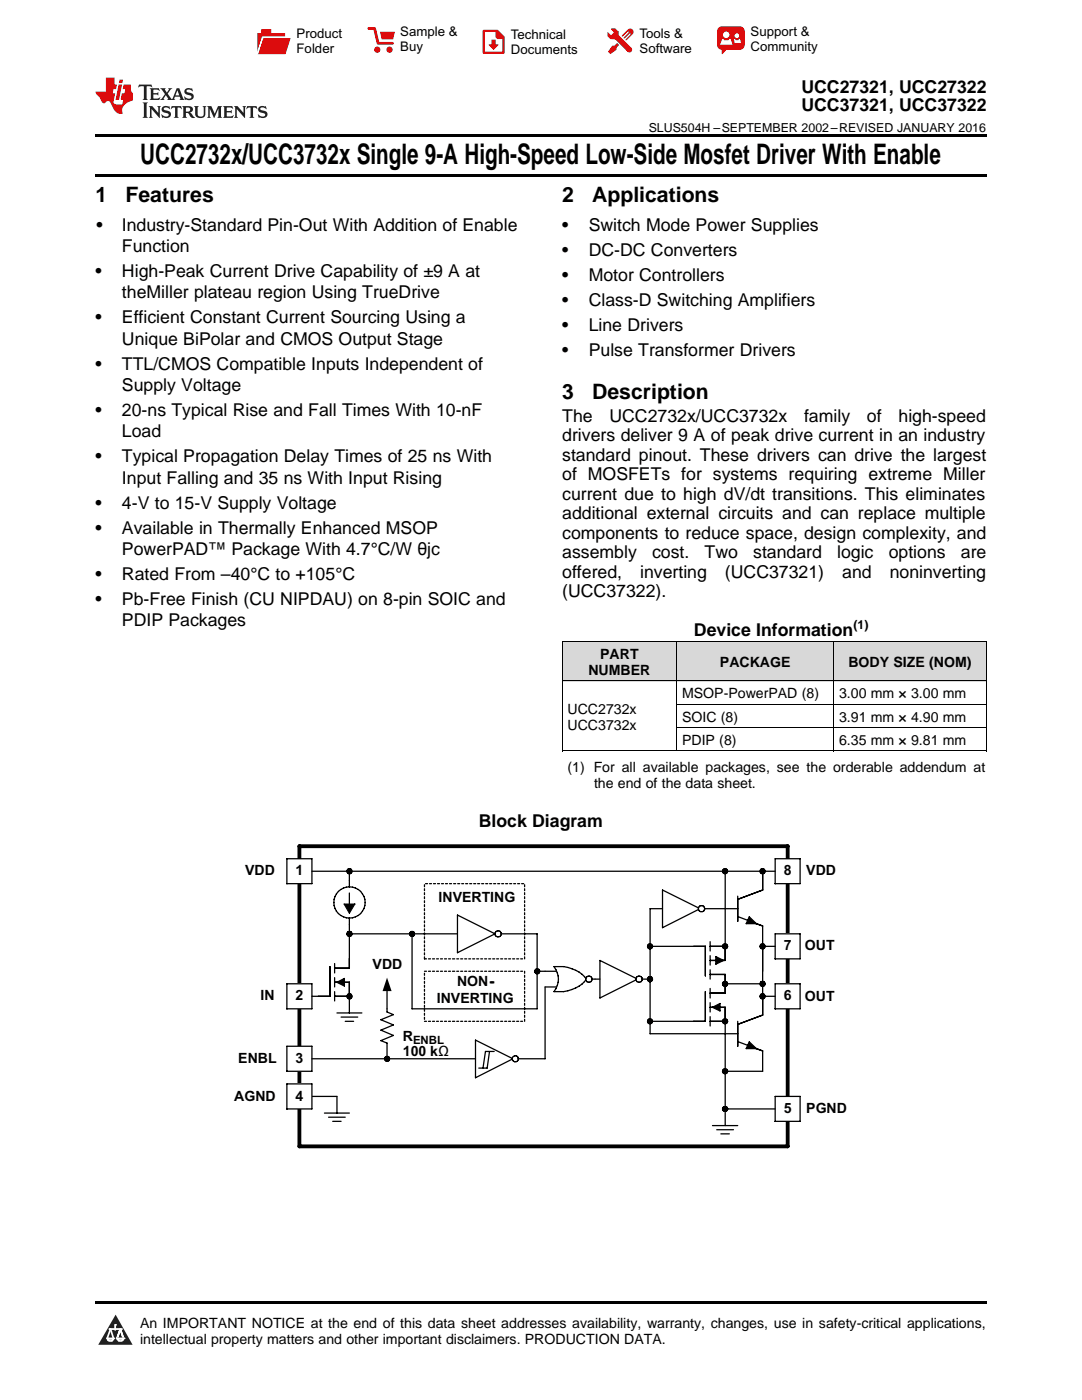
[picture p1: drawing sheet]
<svg xmlns="http://www.w3.org/2000/svg" width="216mm" height="279mm" viewBox="0 0 216 279" stroke-linecap="round" stroke-linejoin="round" font-family="sans-serif">
<g fill="#d8d8d8">
<path d="M112.2 128.1h22.8v7.9h-22.8z"/>
<path d="M135 128.1h31.4v7.9h-31.4z"/>
<path d="M166.4 128.1h30.4v7.9h-30.4z"/>
</g>
<path d="M23.1 262.4l3.4 6h-6.9z" fill="#231f20"/>
<path d="M21.4 267.1h1.2l-.3 .5h-.3a.55 .55 0 0 1-.6-.5z" fill-rule="evenodd" fill="#fff"/>
<path d="M21.4 267.1h1.2l-.3 .5h-.3a.55 .55 0 0 1-.6-.5z" fill="none" stroke="#231f20" stroke-width=".34"/>
<path d="M21.4 267.1l1.2 .1-.3 .4h-.5z" fill="none" stroke="#fff" stroke-width=".34"/>
<path d="M23 265.3h.1" fill="none" stroke="#fff" stroke-width=".34"/>
<path d="M23 264.4v.9z" fill="#fff"/>
<path d="M23 264.4v.9z" fill="none" stroke="#fff" stroke-width=".34"/>
<circle cx="23" cy="264.4" r=".17" fill="#fff"/>
<path d="M21.9 265.2h.1" fill="none" stroke="#fff" stroke-width=".34"/>
<path d="M21.9 265.2h2.3z" fill="#fff"/>
<path d="M21.9 265.2h2.3z" fill="none" stroke="#fff" stroke-width=".34"/>
<circle cx="24.2" cy="265.2" r=".17" fill="#fff"/>
<path d="M23.3 267.1h.1" fill="none" stroke="#fff" stroke-width=".34"/>
<path d="M24 265.2l-.7 1.9z" fill="#fff"/>
<path d="M24 265.2l-.7 1.9z" fill="none" stroke="#fff" stroke-width=".34"/>
<path d="M24 265.2l.7 1.9z" fill="#fff"/>
<path d="M24 265.2l.7 1.9z" fill="none" stroke="#fff" stroke-width=".34"/>
<path d="M24.6 267.1h.1" fill="none" stroke="#fff" stroke-width=".34"/>
<circle cx="21.4" cy="267.1" r=".17" fill="#fff"/>
<path d="M22.1 265.2l-.7 1.9z" fill="#fff"/>
<path d="M22.1 265.2l-.7 1.9z" fill="none" stroke="#fff" stroke-width=".34"/>
<path d="M22.1 265.2l.5 1.9z" fill="#fff"/>
<path d="M22.1 265.2l.5 1.9z" fill="none" stroke="#fff" stroke-width=".34"/>
<circle cx="22.6" cy="267.1" r=".17" fill="#fff"/>
<path d="M23.4 267.1h1.3a.65 .65 0 0 1-.7 .5 .65 .65 0 0 1-.6-.5z" fill-rule="evenodd" fill="#fff"/>
<path d="M23.4 267.1h1.3a.65 .65 0 0 1-.7 .5 .65 .65 0 0 1-.6-.5z" fill="none" stroke="#231f20" stroke-width=".34"/>
<path d="M23.4 267.1h1.3l-.4 .5h-.6z" fill="none" stroke="#fff" stroke-width=".34"/>
<path d="M23.3 267.1h.1" fill="none" stroke="#fff" stroke-width=".34"/>
<circle cx="24.7" cy="267.1" r=".17" fill="#fff"/>
<path d="M19 259.7h177.8v.5h-177.8z" fill="#000"/>
<path d="M59.7 168.9h97.5v59.9h-97.5z" fill="none" stroke="#000" stroke-width=".76"/>
<path d="M57.2 171.4h5v5h-5z" fill="#fff"/>
<path d="M57.2 176.4h5v-5h-5v5M61.6 198.8h.6M65.8 192.9v5.9h-2.3M66.8 196h2.9v2.8h-2.9M66.8 192.3v1.9M66.8 195.1v1.9M66.8 197.9v1.9M67.2 196l1.5-.7v1.5zM69.7 186.4v6.8h-2.9" fill="none" stroke="#000" stroke-width=".25"/>
<path d="M67.2 196l1.5-.7v1.5z" fill="#000"/>
<path d="M57.2 208.8h5v5h-5z" fill="#fff"/>
<path d="M91.3 182.6l7.5 3.8-7.5 3.7zM57.2 208.8h5v5h-5zM62.2 218.8h5" fill="none" stroke="#000" stroke-width=".25"/>
<circle cx="99.2" cy="186.4" r=".47" fill="#fff"/>
<g fill="none" stroke="#000" stroke-width=".25">
<path d="M147.2 178.9v5M152.2 173.9v3.7l-5 1.9M69.2 186.4h.1M69.2 198.8v.1M69.7 186.4h12.5M69.7 198.8v3.4M81.7 186.4h.1M98.8 186.4h.1M106.7 193.8v.1M107.2 193.8h1.6M129.2 188.9h.1M140.6 181.3h6.6"/>
<path d="M140.7 197.9v5.9h-11M140.7 194.8v-5.9h-11v6.5M141.7 194.5h3v3.7h-3M141.7 188.9h3v2.8h-3M141.7 187.9v1.9M141.7 190.7v1.9M141.7 193.5v1.9M141.7 197.3v1.9M142.8 190.9l1.6 .8-1.6 .7zM144.2 196.3v.1M144.7 196.3h7.5M147.2 182.9l5 1.9"/>
<path d="M149.5 183l1.4 1.3h-2zM150.7 184.3l1.5 .5M151.7 188.9h.1M151.7 196.3v.1M152.2 184.8v9M67.2 202.2h5M68.1 203h3.3M68.9 203.8h1.7M141.7 201h3v2.8h-3M141.7 200.1v1.9M141.7 202.9v1.9M142.2 201l1.5-.7v1.5z"/>
<circle cx="69.7" cy="186.4" r=".51"/>
<circle cx="69.7" cy="198.8" r=".51"/>
<circle cx="82.2" cy="186.4" r=".5"/>
<circle cx="99.2" cy="186.4" r=".47"/>
<circle cx="107.2" cy="193.8" r=".51"/>
<circle cx="129.7" cy="188.9" r=".5"/>
<circle cx="144.7" cy="196.3" r=".51"/>
<circle cx="152.2" cy="196.4" r=".5"/>
<circle cx="152.2" cy="188.9" r=".5"/>
</g>
<g fill="#000">
<path d="M142.8 190.9l1.6 .8-1.6 .7zM149.5 183l1.4 1.3h-2zM142.2 201l1.5-.7v1.5z"/>
<circle cx="69.7" cy="186.4" r=".5"/>
<circle cx="69.7" cy="198.9" r=".5"/>
<circle cx="82.2" cy="186.4" r=".5"/>
<circle cx="107.2" cy="193.9" r=".51"/>
<circle cx="129.7" cy="188.9" r=".49"/>
<circle cx="144.7" cy="196.4" r=".5"/>
<circle cx="152.2" cy="196.4" r=".5"/>
<circle cx="152.2" cy="188.9" r=".5"/>
</g>
<path d="M154.7 186.4h4.9v5h-4.9z" fill="#fff"/>
<path d="M154.7 191.4h4.9v-5h-4.9v5M154.7 188.9h-2.5v13.7l-5 1.8M144.7 206.3h2.5M147.2 203.8v5M147.2 207.9l5 1.8M149.5 207.9l1.4 1.4h-2zM150.7 209.2l1.5 .5M152.2 209.7v4.1M142.2 224.6h5M143 225.5h3.4M143.8 226.3h1.7M144.7 221.3v3.3" fill="none" stroke="#000" stroke-width=".25"/>
<path d="M149.5 207.9l1.4 1.4h-2z" fill="#000"/>
<path d="M154.7 171.4h4.9v5h-4.9z" fill="#fff"/>
<g fill="none" stroke="#000" stroke-width=".25">
<path d="M144.7 173.9v15M151.7 173.9h.1M154.7 176.4h4.9v-5h-4.9v5"/>
<circle cx="152.2" cy="173.9" r=".5"/>
</g>
<circle cx="152.2" cy="173.9" r=".5" fill="#000"/>
<path d="M154.7 196.3h4.9v5h-4.9z" fill="#fff"/>
<g fill="none" stroke="#000" stroke-width=".25">
<path d="M144.2 188.9h.1M151.7 198.8v.1M154.7 196.3h4.9v5h-4.9zM144.2 203.8h.1"/>
<circle cx="144.7" cy="188.9" r=".51"/>
<circle cx="152.2" cy="198.8" r=".51"/>
<circle cx="144.7" cy="203.8" r=".51"/>
</g>
<g fill="#000">
<circle cx="144.7" cy="188.9" r=".5"/>
<circle cx="152.2" cy="198.8" r=".5"/>
<circle cx="144.7" cy="203.8" r=".49"/>
</g>
<path d="M154.7 218.8h4.9v5h-4.9z" fill="#fff"/>
<path d="M154.7 223.8h4.9v-5h-4.9v5" fill="none" stroke="#000" stroke-width=".25"/>
<path d="M57.2 216.3h5v5h-5z" fill="#fff"/>
<g fill="none" stroke="#000" stroke-width=".25">
<path d="M69.7 173.9h75M84.7 176.6v.4M84.7 177.4v.4M84.7 178.2v.4M84.7 179v.4M84.7 179.8v.3M84.9 176.4h.4M85.7 176.4h.4M86.5 176.4h.4M87.3 176.4h.4M88.1 176.4h.4M88.9 176.4h.4"/>
<path d="M89.7 176.4h.4M90.5 176.4h.4M91.3 176.4h.4M92.1 176.4h.4M92.9 176.4h.4M93.7 176.4h.4M94.5 176.4h.4M95.3 176.4h.4M96.1 176.4h.4M96.9 176.4h.4M97.7 176.4h.4M98.5 176.4h.4"/>
<path d="M99.3 176.4h.4M100.1 176.4h.4M100.9 176.4h.4M101.7 176.4h.4M102.5 176.4h.4M103.3 176.4h.4M104.1 176.4h.4M104.7 176.6v.4M104.7 177.4v.4M104.7 178.2v.4M104.7 179v.4M104.7 179.8v.3"/>
<path d="M84.7 191v.4h.4M84.7 180.5v.4M84.7 181.3v.5M84.7 182.2v.4M84.7 182.9v.4M84.7 183.8v.4M84.7 184.6v.4M84.7 185.4v.4M84.7 186.2v.4M84.7 187v.4M84.7 187.8v.4M84.7 188.6v.4"/>
<path d="M84.7 189.3v.5M84.7 190.2v.4M84.7 194.2v.4M84.7 195v.4M84.7 195.8v.5M84.7 196.6v.4M84.7 197.4v.4M84.7 198.2v.4M84.7 199v.4M84.7 199.8v.4M84.7 193.8h.4M85.5 191.4h.4"/>
<path d="M85.5 193.8h.4M86.3 191.4h.4M86.3 193.8h.4M87.1 191.4h.4M87.1 193.8h.4M87.9 191.4h.4M87.9 193.8h.4M88.7 191.4h.4M88.7 193.8h.4M89.5 191.4h.4M89.5 193.8h.4M90.3 191.4h.4"/>
<path d="M90.3 193.8h.4M91.1 191.4h.4M91.1 193.8h.4M91.3 186.4h-9.1v14.9h25v-14.9h-7.5M91.9 191.4h.4M91.9 193.8h.4M92.7 191.4h.4M92.7 193.8h.4M93.5 191.4h.4M93.5 193.8h.4M94.3 191.4h.4M94.3 193.8h.4"/>
<path d="M95.1 191.4h.4M95.1 193.8h.4M95.9 191.4h.4M95.9 193.8h.4M96.7 191.4h.4M96.7 193.8h.4M97.5 191.4h.4M97.5 193.8h.4M98.3 191.4h.4M98.3 193.8h.4M99.1 191.4h.4M99.1 193.8h.4"/>
<path d="M99.9 191.4h.4M99.9 193.8h.4M100.7 191.4h.4M100.7 193.8h.4M101.5 191.4h.4M101.5 193.8h.4M102.3 191.4h.4M102.3 193.8h.4M103.1 191.4h.4M103.1 193.8h.4M103.9 191.4h.4M103.9 193.8h.4"/>
<path d="M104.7 180.5v.4M104.7 181.3v.5M104.7 182.2v.4M104.7 182.9v.4M104.7 183.8v.4M104.7 184.6v.4M104.7 185.4v.4M104.7 186.2v.4M104.7 187v.4M104.7 187.8v.4M104.7 188.6v.4M104.7 189.3v.5"/>
<path d="M104.7 190.2v.4M104.7 191v.4M104.7 193.8v.4M104.7 194.6v.4M104.7 195.4v.4M104.7 196.3v.3M104.7 197v.4M104.7 197.8v.4M104.7 198.6v.4M104.7 199.4v.4M108.8 193.8h5M108.8 197h5"/>
<path d="M113.8 195.4h4.9M67.2 218.8v3.3M84.7 200.6v.4M84.7 201.4v.4M84.7 202.2v.4M84.7 203v.4M84.7 203.8h.4M85.5 203.8h.4M86.3 203.8h.4M87.1 203.8h.4M87.9 203.8h.4M88.7 203.8h.4"/>
<path d="M89.5 203.8h.4M90.3 203.8h.4M91.1 203.8h.4M91.9 203.8h.4M92.7 203.8h.4M93.5 203.8h.4M94.3 203.8h.4M95.1 203.8h.4M95.9 203.8h.4M96.7 203.8h.4M97.5 203.8h.4M98.3 203.8h.4"/>
<path d="M99.1 203.8h.4M99.9 203.8h.4M100.7 203.8h.4M101.5 203.8h.4M102.3 203.8h.4M103.1 203.8h.4M103.9 203.8h.4M104.7 200.2v.4M104.7 201v.4M104.7 201.8v.4M104.7 202.6v.4M104.7 203.4v.4"/>
<path d="M57.2 221.3h5v-5h-5v5M64.7 222.1h5M65.6 223h3.3M66.4 223.8h1.7"/>
</g>
<path d="M110.5 192.9a7.2 7.2 0 0 1 6.5 2.5 7.1 7.1 0 0 1-6.5 2.5 4 4 0 0 0 0-5z" fill-rule="evenodd" fill="#fff"/>
<path d="M110.5 192.9a7 7 0 0 1 6.5 2.5 7 7 0 0 1-6.5 2.5 4 4 0 0 0 0-5zM117 195.4h.1" fill="none" stroke="#000" stroke-width=".25"/>
<circle cx="117.4" cy="195.4" r=".37" fill="#fff"/>
<g fill="none" stroke="#000" stroke-width=".25">
<path d="M117.7 195.4h.1M119.7 191.7l7.5 3.7-7.5 3.8z"/>
<circle cx="117.4" cy="195.4" r=".37"/>
</g>
<circle cx="127.7" cy="195.4" r=".46" fill="#fff"/>
<g fill="none" stroke="#000" stroke-width=".25">
<path d="M127.2 195.4h.1"/>
<circle cx="127.7" cy="195.4" r=".46"/>
</g>
<circle cx="117.5" cy="195.4" r=".63" fill="#fff"/>
<g fill="none" stroke="#000" stroke-width=".25">
<path d="M118.1 195.4h.1"/>
<circle cx="117.5" cy="195.4" r=".63"/>
</g>
<circle cx="99.4" cy="186.4" r=".63" fill="#fff"/>
<g fill="none" stroke="#000" stroke-width=".25">
<path d="M132.2 177.6l7.5 3.7-7.5 3.8zM144.2 173.9h.1M152.2 173.9h2.5M100 186.4h.1M118.7 195.4h1M77.2 201.3v.7l1.3 .5-2.5 1 2.5 1-2.5 1.1 2.5 1-2.5 1.1 1.2 .5v3.1"/>
<circle cx="144.7" cy="173.9" r=".51"/>
<circle cx="99.4" cy="186.4" r=".62"/>
</g>
<circle cx="144.7" cy="173.9" r=".51" fill="#000"/>
<circle cx="140.2" cy="181.3" r=".47" fill="#fff"/>
<g fill="none" stroke="#000" stroke-width=".25">
<path d="M139.7 181.3v.1"/>
<circle cx="140.2" cy="181.3" r=".47"/>
</g>
<circle cx="127.5" cy="195.4" r=".63" fill="#fff"/>
<g fill="none" stroke="#000" stroke-width=".25">
<path d="M128.2 195.4h.1M94.9 207.6l7.5 3.7-7.5 3.8z"/>
<circle cx="127.5" cy="195.4" r=".63"/>
</g>
<circle cx="102.8" cy="211.3" r=".46" fill="#fff"/>
<g fill="none" stroke="#000" stroke-width=".25">
<path d="M62.2 211.3h15M76.7 211.3h.1M97.7 209.9l-.5 3.3h-1.7M98.6 209.8h-1.7l-.5 3.3M102.4 211.3h.1"/>
<circle cx="77.2" cy="211.3" r=".51"/>
<circle cx="102.8" cy="211.3" r=".46"/>
</g>
<circle cx="77.2" cy="211.3" r=".5" fill="#000"/>
<circle cx="140" cy="181.4" r=".63" fill="#fff"/>
<g fill="none" stroke="#000" stroke-width=".25">
<path d="M62.2 173.9h7.5v1.8M69.2 173.9h.1M144.7 173.9h7.5M128.2 195.4h1.5v10.9h15M129.2 195.4h.1M132.2 181.3h-2.5v7.6M140.6 181.3v.1M77.2 211.3h17.7M129.2 203.8h.1M144.2 213.8h.1M144.7 203.8v17.5h10M144.7 213.8h7.5"/>
<path d="M144.2 221.3h.1"/>
<circle cx="69.7" cy="173.9" r=".51"/>
<circle cx="129.7" cy="195.4" r=".51"/>
<circle cx="140" cy="181.3" r=".63"/>
<circle cx="129.7" cy="203.8" r=".5"/>
<circle cx="144.7" cy="213.8" r=".51"/>
<circle cx="144.7" cy="221.3" r=".51"/>
</g>
<g fill="#000">
<circle cx="69.7" cy="173.9" r=".51"/>
<circle cx="129.7" cy="195.4" r=".5"/>
<circle cx="129.7" cy="203.8" r=".49"/>
<circle cx="144.7" cy="213.8" r=".5"/>
<circle cx="144.7" cy="221.3" r=".49"/>
</g>
<circle cx="102.8" cy="211.3" r=".62" fill="#fff"/>
<g fill="none" stroke="#000" stroke-width=".25">
<path d="M152.2 198.8h2.5M103.5 211.3h.1"/>
<circle cx="102.8" cy="211.3" r=".61"/>
</g>
<path d="M57.2 196.3h5v5h-5z" fill="#fff"/>
<path d="M69.7 177a3.1 3.1 0 0 0-3.1 3.1 3.1 3.1 0 0 0 3.1 3.1M69.7 177a3.1 3.1 0 0 1 3.2 3.1 3.1 3.1 0 0 1-3.2 3.1M69.7 175.7v1.3M69.7 178.2v2.9M57.2 196.3h5v5h-5zM62.2 198.8h1.3M69.7 183.2v3.2M77.2 197.6v3.7M108.8 197v14.3h-5.5" fill="none" stroke="#000" stroke-width=".25"/>
<path d="M68.7 180.4h2.1l-1.1 1.9zM77.2 195.1l.9 2.7h-1.8z" fill="#000"/>
<path d="M112.2 135.9h84.6M112.2 128.1h84.6M112.2 128.1v21.8M135 128.1v21.8M166.3 128.1v21.8M196.8 128.1v21.8M112.2 149.9h84.6M135 145.2h61.8M135 140.6h61.8M68.7 180.4h2.1l-1.1 1.9zM70.8 180.4h.1" fill="none" stroke="#000" stroke-width=".2"/>
<path d="M19 34.8h177.8v.5h-177.8zM19 26.8h177.8v.6h-177.8z" fill="#000"/>
<path d="M27.7 16.9l-.1 .6 .6-.3h.5v.2v2.2l-.2 .4h1l-.2-.4v-2.2v-.2h.5l.6 .3-.2-.6zM29.9 17.6l.2 .4v1.6l-.2 .4h1.9l.1-.6a1.09 1.09 0 0 1-1.3 .1v-.6h.6l.4 .2v-.7l-.2 .2h-.8v-.6l.2-.1a1.01 1.01 0 0 1 1 .3l-.1-.6zM32 17.6l.9 1.2-1 1.2h.9l-.2-.3 .5-.7 .5 .7-.3 .3h1.7l-.2-.3 .1-.4h1l.1 .4-.2 .3h1l-.3-.4-.7-2h-.5l-1 2.2-.8-1.1 .9-1.1h-.9l.2 .2-.4 .7-.4-.7 .2-.2zM35.4 18l.4 1h-.8zM37 17.7a.66 .66 0 0 0-.2 .8 .66 .66 0 0 0 .6 .4l.7 .2 .1 .2a.8 .8 0 0 1-.7 .4 .8 .8 0 0 1-.7-.5l.1 .8 .2-.2a.94 .94 0 0 0 1.1 .1 .94 .94 0 0 0 .4-.9 1.48 1.48 0 0 0-1.3-.6v-.4a1.1 1.1 0 0 1 1.2 .2l-.2-.6-.2 .1-.5-.1zM28.5 20.4l.2 .4v2.3l-.2 .4h1l-.2-.4v-2.3l.2-.4zM29.7 21.2l.2 .4v1.5l-.2 .4h.8l-.3-.4 .1-1.3 1.6 1.8v-2l.2-.4h-.7l.2 .2v1.1l-1.2-1.3zM32.5 21.3a.66 .66 0 0 0-.2 .8 .66 .66 0 0 0 .6 .4l.6 .2 .2 .2a.8 .8 0 0 1-.8 .4 .8 .8 0 0 1-.7-.5l.2 .7 .2-.1a.94 .94 0 0 0 1 .1 .94 .94 0 0 0 .5-1 1.47 1.47 0 0 0-1.3-.6l-.1-.3a1.1 1.1 0 0 1 1.3 .2l-.2-.6-.2 .1-.5-.2zM34.3 21.2l-.2 .6a.64 .64 0 0 1 .8-.3v1.6l-.2 .4h1l-.3-.4 .1-1.6a.66 .66 0 0 1 .8 .3l-.2-.6zM36.3 21.2l.3 .4v1.5l-.3 .4h1l-.2-.2v-.7h.5l.1 .1a.8 .8 0 0 0 1.2 .7l-1-1a.62 .62 0 0 0 .6-.5 .62 .62 0 0 0-.6-.7zM37.1 21.5h.1a.48 .48 0 0 1 .6 0 .48 .48 0 0 1 .1 .6l-.2 .1-.6 .1zM38.7 21.2l.2 .2a2.29 2.29 0 0 0 .4 2 1.05 1.05 0 0 0 1.7-.7v-1.3l.2-.2h-.8l.2 .4v1.1a.61 .61 0 0 1-.6 .6 .61 .61 0 0 1-.6-.6v-1.1l.3-.4zM41.3 21.2l.3 .4v1.5l-.3 .4h.8l-.2-.4v-1.4l.8 1.9 .9-1.9v1.4l-.2 .4h.9l-.2-.4v-1.5l.2-.4h-.8l-.7 1.5-.6-1.5zM44.5 21.2l.2 .4v1.5l-.2 .4h1.9l.2-.6a1.1 1.1 0 0 1-1.4 .2v-.7h.6l.4 .2v-.6l-.2 .1-.8 .1v-.6l.2-.1a1.02 1.02 0 0 1 1.1 .2l-.2-.5zM46.7 21.2l.2 .4v1.5l-.2 .4h.8l-.3-.4 .1-1.3 1.6 1.8v-2l.2-.4h-.7l.2 .2v1.1l-1.2-1.3zM49.3 21.2l-.1 .6a.64 .64 0 0 1 .8-.3v1.6l-.3 .4h1l-.2-.4v-1.6a.66 .66 0 0 1 .8 .3l-.1-.6zM51.7 21.3a.66 .66 0 0 0-.2 .7 .66 .66 0 0 0 .7 .5l.6 .2 .1 .2a.8 .8 0 0 1-.7 .4 .8 .8 0 0 1-.7-.5l.1 .7 .2-.1a.94 .94 0 0 0 1.1 .1 .94 .94 0 0 0 .4-1 1.48 1.48 0 0 0-1.2-.6l-.1-.3a1.1 1.1 0 0 1 1.2 .2l-.2-.6-.1 .1-.6-.2z" fill="#231f20"/>
<path d="M21.1 15.5v2.8h-2v.4l.9 .9a.96 .96 0 0 0 1 1 .59 .59 0 0 1 .5-.4 .59 .59 0 0 1 .5 .3l.4 .8a1.61 1.61 0 0 0 2.1 1.3 1.63 1.63 0 0 1 1.1-2.2l.9-.3v-1.5a1.6 1.6 0 0 1-.4-1.7h-1.4l-.2 .9h.5l-.2 .8h-.5l-.2 1v.3h.5l-.2 .9h-.7a.74 .74 0 0 1-1-.6l.3-1.6h-.5l.2-.8h.5l.1-.9h-.4v-1.4zM23.7 16.9l-.7 3h.8l.6-3zM23.8 15.9l-.1 .7h.7l.2-.7z" fill="#ee1d23"/>
<g fill="#d60000">
<path d="M52.1 5.8h2v.8h2.8v4.2h-5.5v-4.2h.7z" fill-rule="evenodd"/>
<path d="M52.4 7.5h5.6l-1 3.3h-5.6z" fill-rule="evenodd"/>
</g>
<path d="M52.4 7.4h5.7l-.1 .1h-5.5l-1.1 3.3z" fill-rule="evenodd" fill="#fff"/>
<path d="M52.4 7.4h5.7l-.1 .1h-5.5l-1.1 3.3z" fill="none" stroke="#fff" stroke-width=".2"/>
<path d="M73.6 5.7h1.1l.7 2.9h2.9" fill="none" stroke="#d60000" stroke-width=".55"/>
<g fill="#d60000">
<path d="M75.8 6.3h3l-.4 1.6h-2.2z" fill-rule="evenodd"/>
<circle cx="75.3" cy="9.9" r=".62"/>
<circle cx="77.7" cy="9.9" r=".62"/>
</g>
<path d="M96.5 6.2h2.7l1.3 1.2v3.1h-4z" fill="none" stroke="#d60000" stroke-width=".44"/>
<g fill="#d60000">
<path d="M98.1 7.9h.8v1h.5l-.9 1.1-1-1v-.1h.6z" fill-rule="evenodd"/>
<path d="M98.9 6.2h.3l1.3 1.2v.4h-1.3l-.3-.4z" fill-rule="evenodd"/>
<path d="M121.9 5.7h.8l.7 .6 .1 .7 2.5 2.5-.8 .8-2.3-2.3-1.1-.2-.6-.6v-.8l.7 .6 .5-.4v-.2l-.5-.5z" fill-rule="evenodd"/>
<path d="M122.2 9.1h.4l.5-.5 .4 .4-.5 .5v.4l-1.2 .9-.5-.5z" fill-rule="evenodd"/>
<path d="M125.3 5.9a.67 .67 0 0 1 .9 0 .67 .67 0 0 1 0 .9z" fill-rule="evenodd"/>
<path d="M125.3 5.9l.9 .9-1.2 1.2h-.2v-.2l1-.9v-.2h-.2l-.9 1h-.2v-.2l.9-1 .1-.2h-.3l-.9 1h-.2v-.2z" fill-rule="evenodd"/>
<circle cx="125.6" cy="9.9" r=".54"/>
</g>
<path d="M123.3 6.3v.7" fill="none" stroke="#d60000" stroke-width=".2"/>
<g fill="#d60000">
<path d="M143.4 5.5l.6-.2h3.6a.95 .95 0 0 1 1 .9v2.8a.95 .95 0 0 1-1 .9h-3.6a.95 .95 0 0 1-.9-.9v-2.8z" fill-rule="evenodd"/>
<path d="M144 9.9h.9l-.7 .9h-.2z" fill-rule="evenodd"/>
</g>
<g fill="#fff">
<path d="M146.6 8.6h1.3z"/>
<path d="M144.1 7.8h.3l.1 .2h.8l.2-.2h.3l.4 1.1h-2.5z" fill-rule="evenodd"/>
<path d="M146.4 7.8h.3l.1 .2h.5l.2-.2h.2l.2 .8h-1.3z" fill-rule="evenodd"/>
<circle cx="144.9" cy="6.9" r=".65"/>
<circle cx="147" cy="7.1" r=".48"/>
</g>
<text font-size="5.6" x="28" y="32.8">UCC2732x/UCC3732x Single 9-A High-Speed Low-Side Mosfet Driver With Enable</text>
<g font-size="4.2">
<text x="19" y="40.4">1</text>
<text x="25" y="40.4">Features</text>
<text x="112.2" y="40.4">2</text>
<text x="118.2" y="40.4">Applications</text>
<text x="112.2" y="79.6">3</text>
<text x="118.2" y="79.6">Description</text>
</g>
<g font-size="3.5">
<text x="159.9" y="18.6">UCC27321, UCC27322</text>
<text x="159.9" y="22.2">UCC37321, UCC37322</text>
<text x="19.2" y="46.1">•</text>
<text x="24.3" y="46.1">Industry-Standard Pin-Out With Addition of Enable</text>
<text x="112.2" y="46.1">•</text>
<text x="117.5" y="46.1">Switch Mode Power Supplies</text>
<text x="24.3" y="50.3">Function</text>
<text x="112.2" y="51.1">•</text>
<text x="117.5" y="51.1">DC-DC Converters</text>
<text x="19" y="55.3">•</text>
<text x="24.3" y="55.3">High-Peak Current Drive Capability of ±9 A at</text>
<text x="24.3" y="59.5">theMiller plateau region Using TrueDrive</text>
<text x="112.2" y="56.1">•</text>
<text x="117.5" y="56.1">Motor Controllers</text>
<text x="19" y="64.6">•</text>
<text x="24.3" y="64.6">Efficient Constant Current Sourcing Using a</text>
<text x="112.2" y="61.1">•</text>
<text x="117.5" y="61.1">Class-D Switching Amplifiers</text>
<text x="24.3" y="68.8">Unique BiPolar and CMOS Output Stage</text>
<text x="112.2" y="66.1">•</text>
<text x="112.2" y="71.1">•</text>
<text x="117.5" y="66.1">Line Drivers</text>
<text x="117.5" y="71.1">Pulse Transformer Drivers</text>
<text x="19" y="73.8">•</text>
<text x="24.3" y="73.8">TTL/CMOS Compatible Inputs Independent of</text>
<text x="19" y="83">•</text>
<text x="24.3" y="78">Supply Voltage</text>
<text x="24.3" y="83">20-ns Typical Rise and Fall Times With 10-nF</text>
<text x="24.3" y="87.3">Load</text>
<text x="112.2" y="84.2">The</text>
<text x="112.2" y="88.1">drivers deliver 9 A of peak drive current in an industry</text>
<text x="121.6" y="84.2">UCC2732x/UCC3732x</text>
<text x="160.4" y="84.2">family</text>
<text x="173" y="84.2">of</text>
<text x="179.3" y="84.2">high-speed</text>
<text x="19" y="92.3">•</text>
<text x="24.3" y="92.3">Typical Propagation Delay Times of 25 ns With</text>
<text x="112.2" y="92">standard pinout. These drivers can drive the largest</text>
<text x="112.2" y="95.8">of MOSFETs for systems requiring extreme Miller</text>
<text x="19" y="101.5">•</text>
<text x="24.3" y="96.5">Input Falling and 35 ns With Input Rising</text>
<text x="24.3" y="101.5">4-V to 15-V Supply Voltage</text>
<text x="112.2" y="99.7">current due to high dV/dt transitions. This eliminates</text>
<text x="19" y="106.5">•</text>
<text x="24.3" y="106.5">Available in Thermally Enhanced MSOP</text>
<text x="112.2" y="103.6">additional external circuits and can replace multiple</text>
<text x="112.2" y="107.5">components to reduce space, design complexity, and</text>
<text x="24.3" y="110.8">PowerPAD™ Package With 4.7°C/W θjc</text>
<text x="112.2" y="111.4">assembly</text>
<text x="130.1" y="111.4">cost.</text>
<text x="140.6" y="111.4">Two</text>
<text x="150.3" y="111.4">standard</text>
<text x="167" y="111.4">logic</text>
<text x="177.3" y="111.4">options</text>
<text x="191.7" y="111.4">are</text>
<text x="19" y="115.8">•</text>
<text x="24.3" y="115.8">Rated From –40°C to +105°C</text>
<text x="112.2" y="115.3">offered,</text>
<text x="112.2" y="119.1">(UCC37322).</text>
<text x="127.7" y="115.3">inverting</text>
<text x="144.7" y="115.3">(UCC37321)</text>
<text x="168.1" y="115.3">and</text>
<text x="177.5" y="115.3">noninverting</text>
<text x="19" y="120.8">•</text>
<text x="24.3" y="120.8">Pb-Free Finish (CU NIPDAU) on 8-pin SOIC and</text>
<text x="24.3" y="125">PDIP Packages</text>
<text x="138.5" y="126.9">Device Information</text>
<text x="95.5" y="165.1">Block Diagram</text>
</g>
<g font-size="2.8">
<text x="119.8" y="131.5">PART</text>
<text x="117.4" y="134.7">NUMBER</text>
<text x="143.7" y="133.1">PACKAGE</text>
<text x="169.3" y="133.1">BODY SIZE (NOM)</text>
<text x="113.2" y="142.4">UCC2732x</text>
<text x="136.1" y="139.3">MSOP-PowerPAD (8)</text>
<text x="167.4" y="139.3">3.00 mm × 3.00 mm</text>
<text x="113.2" y="145.6">UCC3732x</text>
<text x="136.1" y="144">SOIC (8)</text>
<text x="136.1" y="148.7">PDIP (8)</text>
<text x="167.4" y="144">3.91 mm × 4.90 mm</text>
<text x="167.4" y="148.7">6.35 mm × 9.81 mm</text>
<text x="113.2" y="154.2">(1) For all available packages, see the orderable addendum at</text>
<text x="118.5" y="157.3">the end of the data sheet.</text>
<text x="48.9" y="174.7">VDD</text>
<text x="59" y="174.7">1</text>
<text x="156.4" y="174.7">8</text>
<text x="160.9" y="174.7">VDD</text>
<text x="87.5" y="180.1">INVERTING</text>
<text x="156.4" y="189.7">7</text>
<text x="160.6" y="189.7">OUT</text>
<text x="74.3" y="193.5">VDD</text>
<text x="91.2" y="196.8">NON-</text>
<text x="52" y="199.7">IN</text>
<text x="59" y="199.7">2</text>
<text x="87.2" y="200.1">INVERTING</text>
<text x="156.4" y="199.7">6</text>
<text x="160.6" y="199.8">OUT</text>
<text x="80.4" y="207.7">R</text>
<text x="47.6" y="212.1">ENBL</text>
<text x="59" y="212.1">3</text>
<text x="80.4" y="210.7">100 kΩ</text>
<text x="46.7" y="219.6">AGND</text>
<text x="59" y="219.6">4</text>
<text x="156.4" y="222.1">5</text>
<text x="160.9" y="222.1">PGND</text>
<text x="27.9" y="265">An IMPORTANT NOTICE at the end of this data sheet addresses availability, warranty, changes, use in safety-critical applications,</text>
<text x="27.9" y="268.2">intellectual property matters and other important disclaimers. PRODUCTION DATA.</text>
</g>
<g font-size="2.6">
<text x="59.2" y="7.6">Product</text>
<text x="59.2" y="10.6">Folder</text>
<text x="79.9" y="7.3">Sample &amp;</text>
<text x="79.9" y="10.2">Buy</text>
<text x="101.9" y="7.8">Technical</text>
<text x="101.9" y="10.8">Documents</text>
<text x="127.6" y="7.6">Tools &amp;</text>
<text x="127.6" y="10.6">Software</text>
<text x="149.8" y="7.2">Support &amp;</text>
<text x="149.8" y="10.2">Community</text>
</g>
<g font-size="2.5">
<text x="129.4" y="26.3">SLUS504H –SEPTEMBER 2002–REVISED JANUARY 2016</text>
<text x="170.3" y="125.4">(1)</text>
</g>
<text font-size="2.3" x="82.4" y="208.3">ENBL</text>
</svg>
